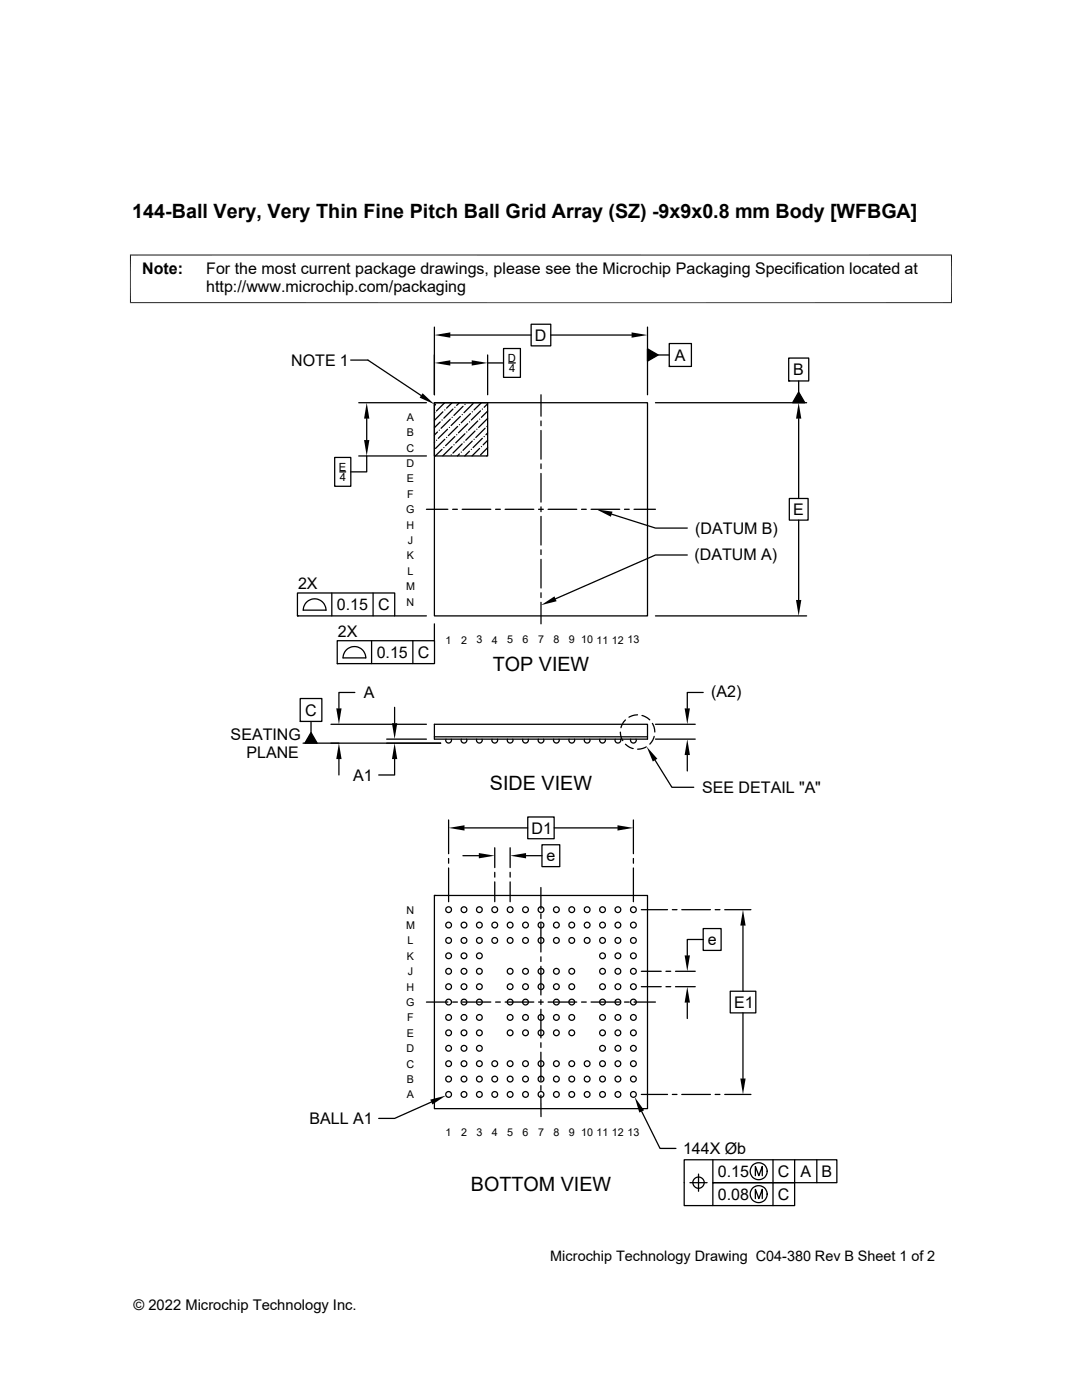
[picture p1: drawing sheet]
<svg xmlns="http://www.w3.org/2000/svg" width="216mm" height="279mm" viewBox="0 0 216 279" stroke-linecap="round" stroke-linejoin="round" font-family="sans-serif">
<g fill="none" stroke="#000" stroke-width=".25">
<path d="M70 71.9h3.4l10.6 7M86.7 65.3v13.5M89.9 66.9h16.1M89.9 72.4h4.2M97.3 70.8v8M97.3 72.4h3.2M100.5 69.6h3.3v5.7h-3.3zM101.5 72.4h1.3M106 64.7h3.9v4.3h-3.9zM107.9 78.8v4.3M109.9 66.9h16.1M129.2 69.6l2.1 1.2-2.1 1.3z"/>
<path d="M129.2 65.3v13.5M131.3 70.8h2.2M133.5 68.6h4.5v4.5h-4.5zM133.5 73.1h.1M157.4 71.5h4v4.5h-4zM157.4 76h.1M159.4 78.3l1.2 2.1h-2.4zM159.4 76v2.3M66.8 91.3h3.2v5.7h-3.2zM67.8 94.2h1.2M71.6 80.4h13.5M71.6 91h13.5"/>
<path d="M73.2 91v3.2h-3.2M73.2 83.5v4.3M86.7 80.4h10.6v10.6h-10.6zM86.7 80.4h42.5v42.5h-42.5zM86.7 80.4h.1M86.7 82.4h.1M86.7 88.2v.1M86.9 80.7l-.2 .3M87.1 87.9h.1M87.3 86.2l-.6 .6M87.7 85.9h.1M87.8 84.2l-1.1 1.2"/>
<path d="M88.2 89.7l-1.3 1.3M88.2 83.8h.1M88.4 82.2l-1.7 1.7M88.6 89.3h.1M88.7 80.4l-1.6 1.6M88.8 87.7l-1.9 1.8M88.8 81.8h.1M89.1 87.3h.1M89.3 85.7l-1.8 1.8M89.7 85.3h.1M89.9 83.7l-1.9 1.8M90 90.8h.1"/>
<path d="M90.2 89.1l-1.8 1.9M90.2 80.4l-1.1 1M90.2 83.3h.1M90.4 81.6l-1.8 1.9M90.6 88.8h.1M90.8 87.1l-1.9 1.8M90.8 81.3h.1M91.1 86.8h.1M91.3 85.1l-1.8 1.8M91.7 90.6l-.4 .4M91.7 84.8h.1M91.7 80.4l-.6 .5"/>
<path d="M91.9 83.1l-1.9 1.8M92 90.2h.1M92.2 88.6l-1.8 1.8M92.2 82.7h.1M92.4 81.1l-1.8 1.8M92.6 88.2h.1M92.8 86.6l-1.9 1.8M92.8 80.7h.1M93.1 86.2h.1M93.3 84.6l-1.8 1.8M93.7 90l-1 1M93.7 84.2h.1"/>
<path d="M93.9 82.5l-1.9 1.9M94 89.7h.1M94.2 88l-1.8 1.9M94.2 82.2h.1M94.4 80.5l-1.8 1.9M94.6 87.7h.1M94.8 86l-1.9 1.9M95.1 85.7h.1M95.3 84l-1.8 1.9M95.7 89.5l-1.5 1.5M95.7 83.7h.1M95.9 82l-1.9 1.8"/>
<path d="M96.1 89.1h.1M96.1 80.4l-1.5 1.4M96.2 87.5l-1.8 1.8M96.2 81.6h.1M96.6 87.1h.1M96.8 85.5l-1.8 1.8M97.2 91h-.1M97.2 85.1h.1M97.3 86.4l-.3 .4M97.3 87.9l-.9 .9M97.3 89.3l-1.4 1.5M97.3 83.5l-1.8 1.8"/>
<path d="M97.3 82l-1.2 1.3M97.3 80.6l-.7 .7M107.9 84v1M107.9 85.9v5.7M107.9 92.6v.9M107.9 94.5v5.7M130.8 80.4h30.2M157.5 99.5h3.7v4.3h-3.7zM159.4 83.5v16M59.4 118.3h19.4v4.6h-19.4zM66.2 118.3v4.6M74.4 118.3v4.6"/>
<path d="M85.1 101.6h4.3M90.3 101.6h1M92.2 101.6h5.7M98.9 101.6h.9M100.8 101.6h5.7M107.5 101.6h.9M107.9 101.2v.9M107.9 103.1v5.7M107.9 109.7v1M107.9 111.6v5.7M107.9 118.3v1M109.4 101.6h5.7"/>
<path d="M116 101.6h1M117.9 101.6h5.8M122 102.6l8.8 2.8h6.3M124.6 101.6h1M126.5 101.6h4.3M137.1 110.8h-6.3l-20 8.7M159.4 103.8v15.9M59.4 122.9h.1M59.9 139.4h4.3v4.6h-4.3zM61.3 120.1a2.27 2.27 0 0 1 2.4-.4 2.27 2.27 0 0 1 1.3 2.1h-4.5l.2-1zM67.3 127.9h19.4v4.5h-19.4zM67.3 132.4h.1"/>
<path d="M69.2 129.6a2.27 2.27 0 0 1 2.5-.4 2.27 2.27 0 0 1 1.3 2.1h-4.5l.2-.9zM70.8 138.2h-3.2v3.2M74.1 127.9v4.5M78.7 122.9h6.4M82.4 127.9v4.5M86.7 124.5v3.4M107.9 120.2v4.3M130.8 122.9h30.2M140.3 138.2h-3.2v3.2M59.9 144h.1M62.1 144v2.2M62.1 146.2l1.2 2.1h-2.5z"/>
<path d="M66 144.5h19.1M67.6 151.5v3.2M77.2 147.5h7.9M78.7 151.5v3.2h-3.1M78.7 141.2v3.1M86.7 147h42.5M86.7 144.5h42.5v3h-42.5zM87.9 148.3h-27.4M89 147.5a.57 .57 0 0 0 .5 .8 .57 .57 0 0 0 .5-.8M92.1 147.5a.57 .57 0 0 0 .5 .8 .57 .57 0 0 0 .5-.8M95.1 147.5a.57 .57 0 0 0 .6 .8 .57 .57 0 0 0 .5-.8M98.2 147.5a.57 .57 0 0 0 .5 .8 .57 .57 0 0 0 .6-.8"/>
<path d="M101.3 147.5a.57 .57 0 0 0 .5 .8 .57 .57 0 0 0 .5-.8M104.3 147.5a.57 .57 0 0 0 .6 .8 .57 .57 0 0 0 .5-.8M107.4 147.5a.57 .57 0 0 0 .6 .8 .57 .57 0 0 0 .5-.8M110.5 147.5a.57 .57 0 0 0 .5 .8 .57 .57 0 0 0 .5-.8M113.6 147.5a.57 .57 0 0 0 .5 .8 .57 .57 0 0 0 .5-.8M116.6 147.5a.57 .57 0 0 0 .6 .8 .57 .57 0 0 0 .5-.8M119.7 147.5a.57 .57 0 0 0 .5 .8 .57 .57 0 0 0 .6-.8M122.8 147.5a.57 .57 0 0 0 .5 .8 .57 .57 0 0 0 .5-.8M123.8 146.1l.2 1.1 .3 .6M124.8 143.7l-.6 .8-.3 .7M124.8 148.5l.9 .7 .6 .2M125.9 147.5a.57 .57 0 0 0 .5 .8 .57 .57 0 0 0 .5-.8"/>
<path d="M127.2 142.7l-1 .1-.7 .3M128.1 142.8l.7 .2 .8 .7M128.9 149.1l-.6 .3-1.1 .1M130.2 144.4l.3 .6 .2 1.1M130.5 147l-.2 .7-.6 .8M130.7 151.7l3.4 5.4h4.3M130.8 147.5h7.9M130.8 144.5h7.9M137.1 150.7v3.2M86.7 178.7h42.5v42.6h-42.5zM86.7 178.7h.1M89.5 163.6v6.8"/>
<path d="M89.5 171.3v1M89.5 173.2v6.8M92.4 170.8h3.1M92.7 165.2h12.6M98.7 169.2v3.9M98.7 174.1v.9M98.7 176v4M101.8 169.2v3.9M101.8 174.1v.9M101.8 176v4M105 170.8h3.1M105.3 163h5.3v4.4h-5.3z"/>
<path d="M107.9 177.1v4.3M108.1 168.6h3.6v4.4h-3.6zM110.6 165.2h12.6M126.4 163.6v6.8M126.4 171.3v1M126.4 173.2v6.8M85.1 200h4.3M90.3 200h1M92.2 200h5.7M98.9 200h.9M100.8 200h5.7M107.5 200h.9"/>
<path d="M107.9 182.4v.9M107.9 184.3v5.7M107.9 190.9v1M107.9 192.8v5.8M107.9 199.5v1M109.4 200h5.7M116 200h1M117.9 200h5.8M124.6 200h1M126.5 200h4.3M128 181.5h5.2M128 196.9h3.9"/>
<path d="M128 193.8h3.9M132.9 196.9h.9M132.9 193.8h.9M134.2 181.5h.9M134.8 196.9h3.9M134.8 193.8h3.9M136 181.5h5.8M140.3 185.3h3.6v4.4h-3.6zM140.3 187.5h-3.2v3.2M142.7 181.5h1M144.6 181.5h5.2M145.7 197.8h5.1v4.3h-5.1z"/>
<path d="M148.3 184.7v13.1M86.1 219.9l-7.4 3.3h-3.1M107.9 218.6v4.2M107.9 201.4v5.7M107.9 208.1v.9M107.9 210v5.7M107.9 216.7v.9M128 218.4h5.2M134.2 218.4h.9M136 218.4h5.8M137.1 200.1v3.2M142.7 218.4h1"/>
<path d="M144.6 218.4h5.2M148.3 202.1v13.1M128 221.8l3.7 7.4h3.2M137.7 236h3.4M138.2 236a1.14 1.14 0 0 1 1.6-1.1 1.14 1.14 0 0 1 .4 1.8 1.14 1.14 0 0 1-1.9-.2v-.5M139.4 234.3v3.4M142.2 231.5v4.5h16.4v4.6h-22.1v-9.1h30.5v4.5h-24.8v4.6M150.7 234.6v-1.8l.7 1.8 .7-1.8v1.8M150.7 239.2v-1.8l.7 1.8 .7-1.8v1.8M154.2 231.5v9.1M158.6 231.5v4.5M163 231.5v4.5"/>
<circle cx="89.5" cy="193.8" r=".57"/>
<circle cx="89.5" cy="196.9" r=".57"/>
<circle cx="89.5" cy="200" r=".57"/>
<circle cx="89.5" cy="187.7" r=".57"/>
<circle cx="89.5" cy="184.6" r=".57"/>
<circle cx="89.5" cy="190.7" r=".57"/>
<circle cx="89.5" cy="181.5" r=".57"/>
<circle cx="92.6" cy="196.9" r=".57"/>
<circle cx="92.6" cy="190.7" r=".57"/>
<circle cx="92.6" cy="187.7" r=".57"/>
<circle cx="92.6" cy="181.5" r=".57"/>
<circle cx="92.6" cy="193.8" r=".57"/>
<circle cx="92.6" cy="200" r=".57"/>
<circle cx="92.6" cy="184.6" r=".57"/>
<circle cx="95.7" cy="187.7" r=".57"/>
<circle cx="95.7" cy="196.9" r=".57"/>
<circle cx="95.7" cy="193.8" r=".57"/>
<circle cx="95.7" cy="190.7" r=".57"/>
<circle cx="95.7" cy="181.5" r=".57"/>
<circle cx="95.7" cy="200" r=".57"/>
<circle cx="95.7" cy="184.6" r=".57"/>
<circle cx="98.7" cy="187.7" r=".57"/>
<circle cx="98.7" cy="184.6" r=".57"/>
<circle cx="98.7" cy="181.5" r=".57"/>
<circle cx="101.8" cy="184.6" r=".57"/>
<circle cx="101.8" cy="200" r=".57"/>
<circle cx="101.8" cy="193.8" r=".57"/>
<circle cx="101.8" cy="196.9" r=".57"/>
<circle cx="101.8" cy="181.5" r=".57"/>
<circle cx="101.8" cy="187.7" r=".57"/>
<circle cx="104.9" cy="200" r=".57"/>
<circle cx="104.9" cy="184.6" r=".57"/>
<circle cx="104.9" cy="181.5" r=".57"/>
<circle cx="104.9" cy="196.9" r=".57"/>
<circle cx="104.9" cy="193.8" r=".57"/>
<circle cx="104.9" cy="187.7" r=".57"/>
<circle cx="107.9" cy="184.6" r=".57"/>
<circle cx="107.9" cy="193.8" r=".57"/>
<circle cx="107.9" cy="196.9" r=".57"/>
<circle cx="107.9" cy="187.7" r=".57"/>
<circle cx="107.9" cy="181.5" r=".57"/>
<circle cx="111" cy="200" r=".57"/>
<circle cx="111" cy="187.7" r=".57"/>
<circle cx="111" cy="184.6" r=".57"/>
<circle cx="111" cy="193.8" r=".57"/>
<circle cx="111" cy="181.5" r=".57"/>
<circle cx="111" cy="196.9" r=".57"/>
<circle cx="114.1" cy="200" r=".57"/>
<circle cx="114.1" cy="187.7" r=".57"/>
<circle cx="114.1" cy="184.6" r=".57"/>
<circle cx="114.1" cy="181.5" r=".57"/>
<circle cx="114.1" cy="196.9" r=".57"/>
<circle cx="114.1" cy="193.8" r=".57"/>
<circle cx="117.2" cy="187.7" r=".57"/>
<circle cx="117.2" cy="184.6" r=".57"/>
<circle cx="117.2" cy="181.5" r=".57"/>
<circle cx="120.2" cy="200" r=".57"/>
<circle cx="120.2" cy="196.9" r=".57"/>
<circle cx="120.2" cy="193.8" r=".57"/>
<circle cx="120.2" cy="187.7" r=".57"/>
<circle cx="120.2" cy="184.6" r=".57"/>
<circle cx="120.2" cy="181.5" r=".57"/>
<circle cx="120.2" cy="190.7" r=".57"/>
<circle cx="123.3" cy="190.7" r=".57"/>
<circle cx="123.3" cy="196.9" r=".57"/>
<circle cx="123.3" cy="184.6" r=".57"/>
<circle cx="123.3" cy="181.5" r=".57"/>
<circle cx="123.3" cy="200" r=".57"/>
<circle cx="123.3" cy="193.8" r=".57"/>
<circle cx="123.3" cy="187.7" r=".57"/>
<circle cx="126.4" cy="200" r=".57"/>
<circle cx="126.4" cy="196.9" r=".57"/>
<circle cx="126.4" cy="190.7" r=".57"/>
<circle cx="126.4" cy="181.5" r=".57"/>
<circle cx="126.4" cy="187.7" r=".57"/>
<circle cx="126.4" cy="184.6" r=".57"/>
<circle cx="126.4" cy="193.8" r=".57"/>
<circle cx="89.5" cy="209.2" r=".57"/>
<circle cx="89.5" cy="206.1" r=".57"/>
<circle cx="89.5" cy="215.3" r=".57"/>
<circle cx="89.5" cy="212.3" r=".57"/>
<circle cx="89.5" cy="203" r=".57"/>
<circle cx="89.5" cy="218.4" r=".57"/>
<circle cx="92.6" cy="218.4" r=".57"/>
<circle cx="92.6" cy="215.3" r=".57"/>
<circle cx="92.6" cy="212.3" r=".57"/>
<circle cx="92.6" cy="209.2" r=".57"/>
<circle cx="92.6" cy="203" r=".57"/>
<circle cx="92.6" cy="206.1" r=".57"/>
<circle cx="95.7" cy="209.2" r=".57"/>
<circle cx="95.7" cy="203" r=".57"/>
<circle cx="95.7" cy="206.1" r=".57"/>
<circle cx="95.7" cy="218.4" r=".57"/>
<circle cx="95.7" cy="215.3" r=".57"/>
<circle cx="95.7" cy="212.3" r=".57"/>
<circle cx="98.7" cy="218.4" r=".57"/>
<circle cx="98.7" cy="215.3" r=".57"/>
<circle cx="98.7" cy="212.3" r=".57"/>
<circle cx="101.8" cy="212.3" r=".57"/>
<circle cx="101.8" cy="206.1" r=".57"/>
<circle cx="101.8" cy="203" r=".57"/>
<circle cx="101.8" cy="218.4" r=".57"/>
<circle cx="101.8" cy="215.3" r=".57"/>
<circle cx="104.9" cy="218.4" r=".57"/>
<circle cx="104.9" cy="215.3" r=".57"/>
<circle cx="104.9" cy="212.3" r=".57"/>
<circle cx="104.9" cy="206.1" r=".57"/>
<circle cx="104.9" cy="203" r=".57"/>
<circle cx="107.9" cy="203" r=".57"/>
<circle cx="107.9" cy="218.4" r=".57"/>
<circle cx="107.9" cy="215.3" r=".57"/>
<circle cx="107.9" cy="212.3" r=".57"/>
<circle cx="107.9" cy="206.1" r=".57"/>
<circle cx="111" cy="218.4" r=".57"/>
<circle cx="111" cy="215.3" r=".57"/>
<circle cx="111" cy="212.3" r=".57"/>
<circle cx="111" cy="206.1" r=".57"/>
<circle cx="111" cy="203" r=".57"/>
<circle cx="114.1" cy="206.1" r=".57"/>
<circle cx="114.1" cy="215.3" r=".57"/>
<circle cx="114.1" cy="218.4" r=".57"/>
<circle cx="114.1" cy="212.3" r=".57"/>
<circle cx="114.1" cy="203" r=".57"/>
<circle cx="117.2" cy="218.4" r=".57"/>
<circle cx="117.2" cy="215.3" r=".57"/>
<circle cx="117.2" cy="212.3" r=".57"/>
<circle cx="120.2" cy="215.3" r=".57"/>
<circle cx="120.2" cy="218.4" r=".57"/>
<circle cx="120.2" cy="209.2" r=".57"/>
<circle cx="120.2" cy="206.1" r=".57"/>
<circle cx="120.2" cy="203" r=".57"/>
<circle cx="120.2" cy="212.3" r=".57"/>
<circle cx="123.3" cy="215.3" r=".57"/>
<circle cx="123.3" cy="212.3" r=".57"/>
<circle cx="123.3" cy="203" r=".57"/>
<circle cx="123.3" cy="206.1" r=".57"/>
<circle cx="123.3" cy="218.4" r=".57"/>
<circle cx="123.3" cy="209.2" r=".57"/>
<circle cx="126.4" cy="218.4" r=".57"/>
<circle cx="126.4" cy="215.3" r=".57"/>
<circle cx="126.4" cy="212.3" r=".57"/>
<circle cx="126.4" cy="209.2" r=".57"/>
<circle cx="126.4" cy="206.1" r=".57"/>
<circle cx="126.4" cy="203" r=".57"/>
<circle cx="151.4" cy="238.3" r="1.69"/>
<circle cx="151.4" cy="233.8" r="1.69"/>
</g>
<g fill="#000">
<path d="M84.3 78.5l2.4 2.2-3-1.3zM86.7 66.9l3.2-.6v1.1zM86.7 72.4l3.2-.5v1.1zM94.1 71.9l3.2 .5-3.2 .6zM126 66.3l3.2 .6-3.2 .5zM129.2 69.6l2.1 1.2-2.1 1.3zM73.2 80.4l.5 3.1h-1.1zM72.6 87.8h1.1l-.5 3.2zM159.4 80.4l.5 3.1h-1.1zM159.4 78.3l1.2 2.1h-2.4zM108 120.8l2.6-1.8 .5 1zM119 101.7l3.2 .4-.3 1z"/>
<path d="M158.8 119.7h1.1l-.5 3.2zM62.1 146.2l1.2 2.1h-2.5zM67.6 148.3l.6 3.2h-1.1zM67.1 141.4h1.1l-.6 3.1zM78.2 144.3h1.1l-.6 3.2zM78.7 148.3l.6 3.2h-1.1zM129 149l2.2 2.4-.9 .6zM137.1 147.5l.6 3.2h-1.1zM136.6 141.4h1.1l-.6 3.1zM89.5 165.2l3.2-.5v1.1zM95.5 170.2l3.2 .6-3.2 .5zM101.8 170.8l3.2-.6v1.1z"/>
<path d="M123.2 164.7l3.2 .5-3.2 .6zM136.6 190.7h1.1l-.6 3.1zM148.3 181.5l.5 3.2h-1.1zM85.9 219.5l3.1-.8-2.7 1.7zM137.1 196.9l.6 3.2h-1.1zM147.7 215.2h1.1l-.5 3.2zM126.6 218.9l1.9 2.7-.9 .4z"/>
</g>
<path d="M26 50.8v9.7M189.9 50.8v9.7M189.9 50.9h-164M25.9 60.4h164" fill="none" stroke="#000" stroke-width=".2"/>
<g font-size="3.9">
<text x="26.4" y="43.5">144-Ball Very, Very Thin Fine Pitch Ball Grid Array (SZ) -9x9x0.8 mm Body [WFBGA]</text>
<text x="98.3" y="133.8">TOP VIEW</text>
<text x="97.8" y="157.7">SIDE VIEW</text>
<text x="93.9" y="237.7">BOTTOM VIEW</text>
</g>
<g font-size="3.2">
<text x="28.4" y="54.7">Note:</text>
<text x="41.1" y="58.3">http://www.microchip.com/packaging</text>
<text x="41.1" y="54.7">For the most current package drawings, please see the Microchip Packaging Specification located at</text>
<text x="106.7" y="68">D</text>
<text x="134.7" y="72">A</text>
<text x="58.1" y="73">NOTE 1</text>
<text x="158.3" y="74.9">B</text>
<text x="138.7" y="106.6">(DATUM B)</text>
<text x="158.3" y="102.8">E</text>
<text x="138.6" y="111.8">(DATUM A)</text>
<text x="59.5" y="117.5">2X</text>
<text x="67.2" y="121.8">0.15</text>
<text x="75.4" y="121.8">C</text>
<text x="67.4" y="127.1">2X</text>
<text x="75.2" y="131.3">0.15</text>
<text x="83.4" y="131.3">C</text>
<text x="60.9" y="142.8">C</text>
<text x="72.6" y="139.3">A</text>
<text x="141.9" y="139">(A2)</text>
<text x="46" y="147.6">SEATING</text>
<text x="49.2" y="151.3">PLANE</text>
<text x="70.5" y="155.8">A1</text>
<text x="140.1" y="158.3">SEE DETAIL &quot;A&quot;</text>
<text x="106.1" y="166.4">D1</text>
<text x="109.1" y="171.9">e</text>
<text x="141.2" y="188.6">e</text>
<text x="146.5" y="201.1">E1</text>
<text x="61.8" y="224.4">BALL A1</text>
<text x="136.3" y="230.3">144X Øb</text>
<text x="143.2" y="234.9">0.15</text>
<text x="143.2" y="239.5">0.08</text>
<text x="155.2" y="234.9">C</text>
<text x="155.2" y="239.5">C</text>
<text x="159.7" y="234.9">A</text>
<text x="163.9" y="234.9">B</text>
</g>
<g font-size="2.9">
<text x="109.8" y="251.7">Microchip Technology Drawing C04-380 Rev B Sheet 1 of 2</text>
<text x="26.6" y="261.3">© 2022 Microchip Technology Inc.</text>
</g>
<g font-size="2.2">
<text x="101.3" y="72.2">D</text>
<text x="101.6" y="74.3">4</text>
<text x="67.6" y="93.9">E</text>
<text x="67.8" y="96">4</text>
</g>
<g font-size="2.1">
<text x="81.2" y="84">A</text>
<text x="81.2" y="87">B</text>
<text x="81.1" y="93.2">D</text>
<text x="81.1" y="90.1">C</text>
<text x="81.2" y="96.2">E</text>
<text x="81.3" y="99.3">F</text>
<text x="81.1" y="102.4">G</text>
<text x="81.1" y="105.5">H</text>
<text x="81.2" y="111.6">K</text>
<text x="81.4" y="108.5">J</text>
<text x="81" y="117.8">M</text>
<text x="81.3" y="114.7">L</text>
<text x="81.1" y="120.8">N</text>
<text x="88.9" y="128.4">1</text>
<text x="92" y="128.4">2</text>
<text x="95.1" y="128.4">3</text>
<text x="98.1" y="128.4">4</text>
<text x="101.2" y="128.4">5</text>
<text x="104.3" y="128.4">6</text>
<text x="107.4" y="128.4">7</text>
<text x="110.4" y="128.4">8</text>
<text x="113.5" y="128.4">9 10</text>
<text x="119" y="128.4">11 12</text>
<text x="125.2" y="128.4">13</text>
<text x="81" y="185.4">M</text>
<text x="81.1" y="182.3">N</text>
<text x="81.2" y="191.5">K</text>
<text x="81.3" y="188.4">L</text>
<text x="81.1" y="197.7">H</text>
<text x="81.4" y="194.6">J</text>
<text x="81.1" y="200.7">G</text>
<text x="81.3" y="203.8">F</text>
<text x="81.1" y="210">D</text>
<text x="81.2" y="206.9">E</text>
<text x="81.1" y="213">C</text>
<text x="81.2" y="216.1">B</text>
<text x="81.2" y="219.2">A</text>
<text x="88.9" y="226.8">1</text>
<text x="92" y="226.8">2</text>
<text x="95.1" y="226.8">3</text>
<text x="98.1" y="226.8">4</text>
<text x="101.2" y="226.8">5</text>
<text x="104.3" y="226.8">6</text>
<text x="107.4" y="226.8">7</text>
<text x="110.4" y="226.8">8</text>
<text x="113.5" y="226.8">9 10 11 12 13</text>
</g>
</svg>
